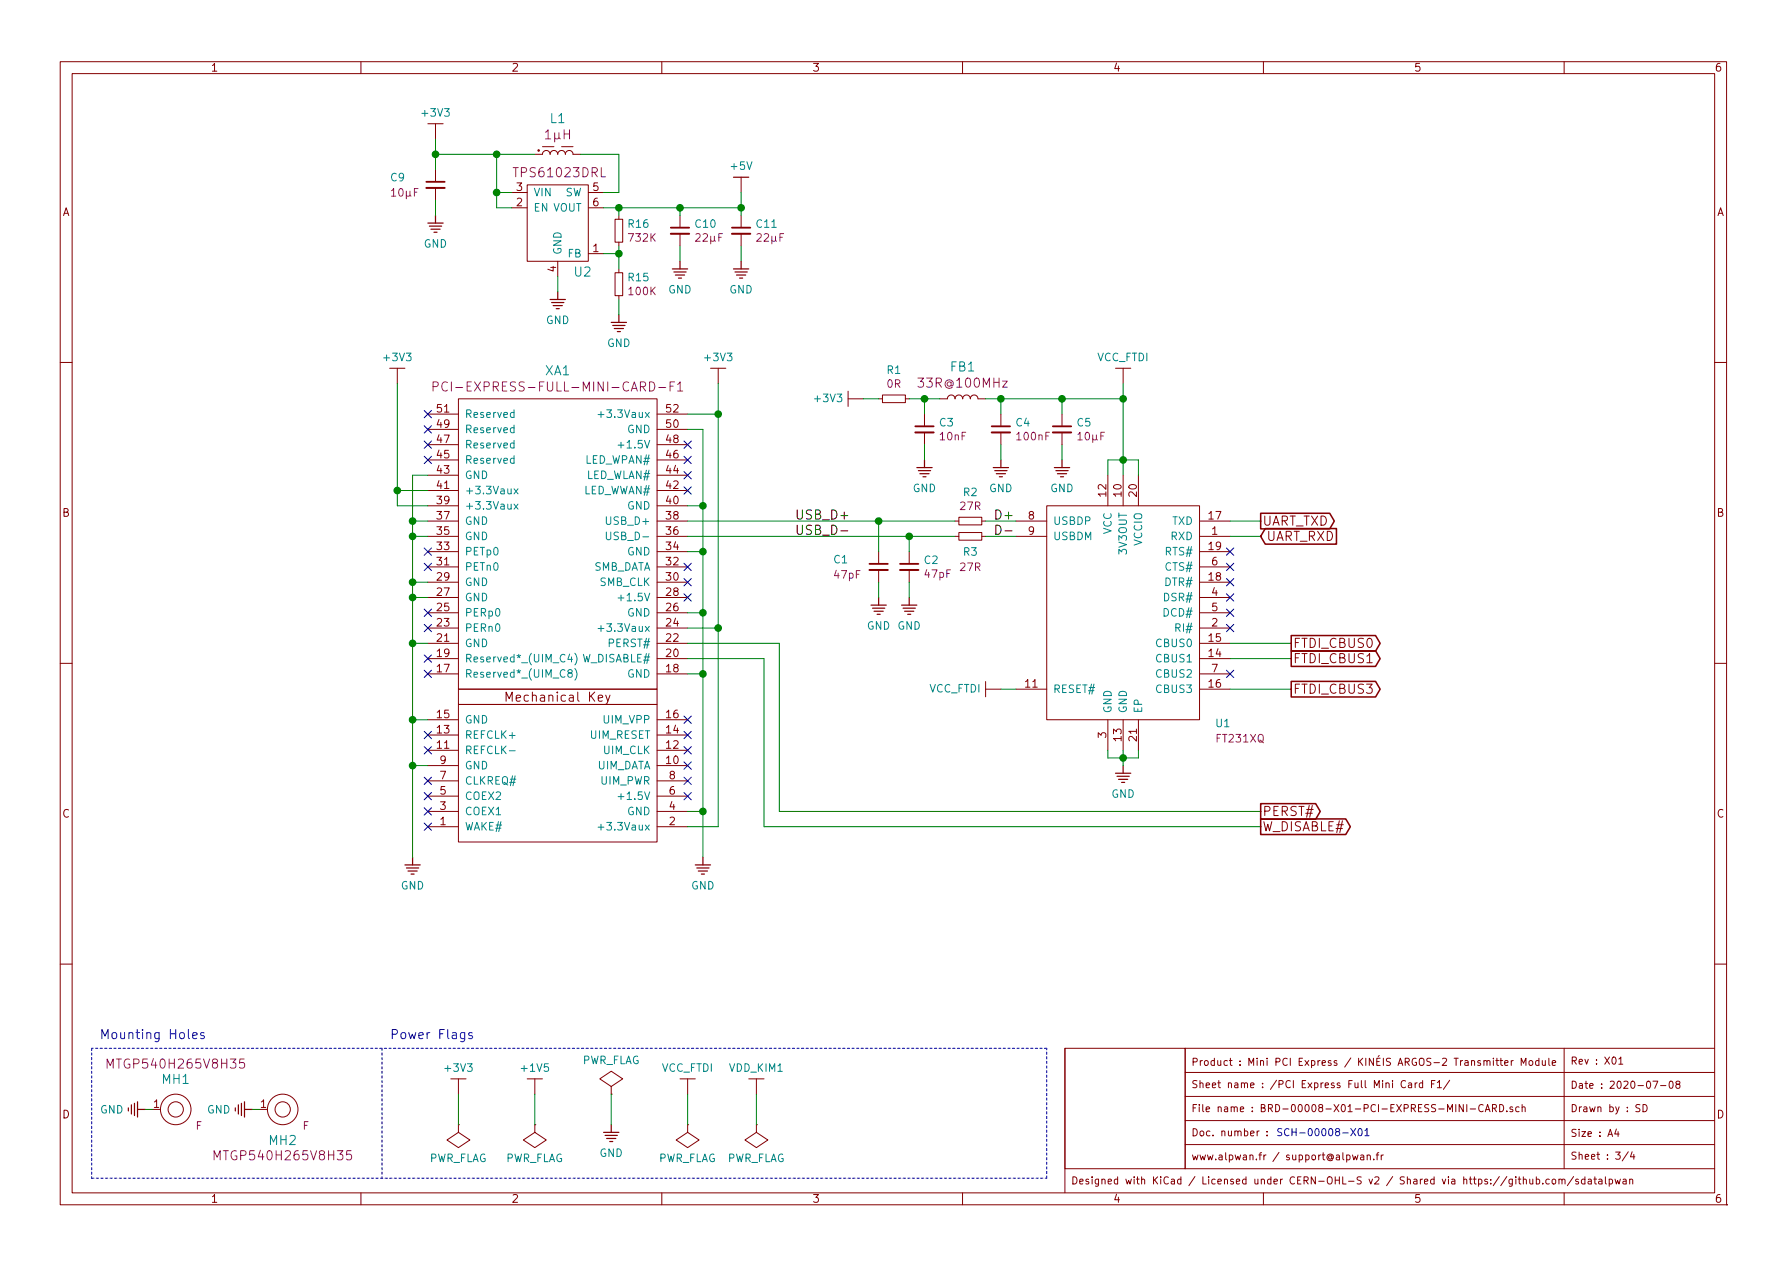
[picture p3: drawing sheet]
<svg xmlns="http://www.w3.org/2000/svg" width="297mm" height="210mm" viewBox="0 0 297 210" stroke-linecap="round" stroke-linejoin="round" font-family="sans-serif">
<g fill="none" stroke="#840000" stroke-width=".17">
<path d="M10 10.3h277v189.9h-277zM12 12.2h273v186.1h-273zM60 10.3v1.9M110 10.3v1.9M160 10.3v1.9M210 10.3v1.9M260 10.3v1.9M71.1 20.6h2.6M72.4 20.6v2.5M72.4 28.2v1.9M72.4 31.2v2.1M85.1 34.5h2.5"/>
<path d="M85.1 32h2.5M87.6 30.7h10.2v12.7h-10.2zM88.9 25.6h1.3a.63 .63 0 0 1 .6-.6 .63 .63 0 0 1 .6 .6 .63 .63 0 0 1 .7-.6 .63 .63 0 0 1 .6 .6 .63 .63 0 0 1 .6-.6 .63 .63 0 0 1 .7 .6 .63 .63 0 0 1 .6-.6 .63 .63 0 0 1 .6 .6h1.3M90.2 24.4h1.9M93.3 24.4h1.9M97.8 34.5h2.5M97.8 32h2.5M102.2 36.4h1.3v3.9h-1.3zM102.9 35.8v.6M113 35.8v1.9M113 38.9v2M123.2 29.5v2.5"/>
<path d="M123.2 35.8v1.9M123.2 38.9v2M92.7 43.4v2.6M97.8 42.2h2.5M102.2 45.3h1.3v3.8h-1.3zM102.9 40.3v.6M102.9 44.7v.6M102.9 49.1v.7M10 60.2h2M64.8 61.2h2.5M66 61.2v2.5M71.1 79h5.1"/>
<path d="M71.1 76.4h5.1M71.1 73.9h5.1M71.1 71.4h5.1M71.1 68.8h5.1M76.2 66.3h33v48.2h-33zM109.2 79h5.1M109.2 76.4h5.1M109.2 73.9h5.1M109.2 71.4h5.1M109.2 68.8h5.1M118.1 61.2h2.5M119.4 61.2v2.5"/>
<path d="M141 66.3h2.5M141 65v2.6M146 66.3h.7M146.7 65.7h3.8v1.2h-3.8zM150.5 66.3h.6M153.7 68.8v1.9M153.7 71.9v2M156.2 66.3h1.3a.63 .63 0 0 1 .6-.6 .63 .63 0 0 1 .6 .6 .63 .63 0 0 1 .7-.6 .63 .63 0 0 1 .6 .6 .63 .63 0 0 1 .7-.6 .63 .63 0 0 1 .6 .6 .63 .63 0 0 1 .6-.6 .63 .63 0 0 1 .7 .6h1.2M166.4 68.8v1.9M166.4 71.9v2M176.5 68.8v1.9M176.5 71.9v2"/>
<path d="M184.1 79v5.1M185.4 61.2h2.6M186.7 61.2v2.5M186.7 79v5.1M189.2 79v5.1M285 60.2h2M71.1 89.1h5.1M71.1 86.6h5.1M71.1 96.8h5.1M71.1 91.7h5.1M71.1 99.3h5.1M71.1 94.2h5.1"/>
<path d="M71.1 84.1h5.1M71.1 81.5h5.1M109.2 89.1h5.1M109.2 86.6h5.1M109.2 96.8h5.1M109.2 91.7h5.1M109.2 99.3h5.1M109.2 94.2h5.1M109.2 84.1h5.1M109.2 81.5h5.1M146 91.7v1.9M146 94.7v2.1"/>
<path d="M151.1 91.7v1.9M151.1 94.7v2.1M158.7 89.1h.7M158.7 86.6h.7M159.4 88.5h3.8v1.3h-3.8zM159.4 86h3.8v1.2h-3.8zM163.2 89.1h.6M163.2 86.6h.6M168.9 89.1h5.1M168.9 86.6h5.1M174 84.1h25.4v35.5h-25.4zM199.4 89.1h5.1"/>
<path d="M199.4 86.6h5.1M199.4 96.8h5.1M199.4 91.7h5.1M199.4 99.3h5.1M199.4 94.2h5.1M10 110.3h2M71.1 109.5h5.1M71.1 106.9h5.1M71.1 104.4h5.1M71.1 101.8h5.1M71.1 112h5.1M71.1 119.6h5.1"/>
<path d="M76.2 117.1h33v22.8h-33zM76.2 114.5h33v2.6h-33zM84.1 116.6v-1.6l.5 1.1 .5-1.1v1.6M100.7 115.5l.3 1.1M101.4 115.5l-.5 1.4-.2 .2M109.2 109.5h5.1M109.2 106.9h5.1M109.2 104.4h5.1M109.2 101.8h5.1M109.2 112h5.1M109.2 119.6h5.1M163.8 114.5h2.6"/>
<path d="M163.8 113.3v2.5M168.9 114.5h5.1M184.1 119.6v5.1M186.7 119.6v5.1M189.2 119.6v5.1M199.4 114.5h5.1M199.4 109.5h5.1M199.4 106.9h5.1M199.4 104.4h5.1M199.4 101.8h5.1M199.4 112h5.1M285 110.3h2"/>
<path d="M71.1 137.4h5.1M71.1 127.2h5.1M71.1 124.7h5.1M71.1 122.2h5.1M71.1 134.9h5.1M71.1 132.3h5.1M71.1 129.8h5.1M109.2 137.4h5.1M109.2 127.2h5.1M109.2 124.7h5.1M109.2 122.2h5.1M109.2 134.9h5.1"/>
<path d="M109.2 132.3h5.1M109.2 129.8h5.1M10 160.2h2M74.9 179.3h2.6M76.2 179.3v2.6M87.6 179.3h2.6M88.9 179.3v2.6M113 179.3h2.6M114.3 179.3v2.6M124.5 179.3h2.5M125.7 179.3v2.6M177 174.2h20v20.1h-20z"/>
<path d="M177 174.2v24M197 178.3h88M233.6 179.7a.48 .48 0 0 0-.6 0 .48 .48 0 0 0-.1 .6 .44 .44 0 0 0 .2 .4 .44 .44 0 0 0 .5 0M235.2 180v.8M235.6 180l-.4 .2M236.5 179.6v1.2M238.5 179.6h-.6v1.2M238.9 179.9l.4-.3v1.2M241 179.5l-1.1 1.6M248.2 175.9v.1M248.2 176.3v.8M248.6 176.3h.5"/>
<path d="M248.8 175.9v1l.3 .2M249.3 176.3h.5M249.5 175.9v1l.3 .2M250.1 176.7l.6-.1-.2-.3h-.3l-.1 .6 .2 .2 .3-.1M251.2 176.3v.8M251.5 176.3l-.3 .2M252.9 177.1v-1.2l.3 .8 .4-.8v1.2M254.2 176.4l.4-.1 .2 .2-.1 .5h-.4l-.1-.1zM255.8 176.3h-.4l-.2 .2 .1 .5h.5M255.8 175.9v1.2M256.4 176.3v.7l.3 .1 .2-.1M256.9 176.3v.8"/>
<path d="M257.5 175.9v1l.1 .2M258 176.7l.6-.1-.2-.3h-.3l-.1 .6 .2 .2 .3-.1M260 174.2v20.1M268 175.8l.2-.1a.63 .63 0 0 1 .4 .6 .63 .63 0 0 1-.4 .6l-.2-.1-.1-.4zM269.1 176l.3-.3v1.2M269.1 176.9h.6M274.8 179.7h.8l-.5 1.2M277.5 179.8l.2-.1a.66 .66 0 0 1 .3 1.1l-.2 .1a.66 .66 0 0 1-.3-1.1zM285 174.2h-88v20.1h88M285 160.2h2M60 198.3v1.9M76.2 186.9v1.3l1.9 1.3-1.9 1.2-1.9-1.2 1.9-1.3"/>
<path d="M76.2 186.9h.1M88.9 186.9v1.3l1.9 1.3-1.9 1.2-1.9-1.2 1.9-1.3M88.9 186.9h.1M101.6 180.6l1.9-1.3-1.9-1.3-1.9 1.3 1.9 1.3v1.3M101.6 181.9h.1M110 198.3v1.9M114.3 186.9v1.3l1.9 1.3-1.9 1.2-1.9-1.2 1.9-1.3M114.3 186.9h.1M125.7 186.9v1.3l1.9 1.3-1.9 1.2-1.9-1.2 1.9-1.3M125.7 186.9h.1M160 198.3v1.9M197 190.2h88"/>
<path d="M197 182.2h88M197 186.3h88M198.3 187.6a.6 .6 0 0 1 .7 .6 .6 .6 0 0 1-.7 .6zM199.5 188.1l.4-.1 .2 .2-.1 .5h-.4l-.1-.1zM201.1 188.1l-.3-.1-.3 .2 .2 .5h.4M201.6 188.7v.1M203.1 188.1l.2-.1 .3 .1v.7M203.1 188v.8M204.2 188v.7l.3 .1 .2-.1M204.7 188v.8M205.3 188.1l.1-.1 .3 .1 .1 .7M205.3 188v.8"/>
<path d="M205.8 188.2l.1-.2 .3 .1 .1 .7M206.9 188.1l.3-.1 .2 .2-.1 .5h-.4M206.9 187.6v1.2M207.9 188.4l.6-.1-.2-.3-.4 .1v.5l.2 .2 .3-.1M209 188v.8M209.3 188l-.3 .2M210 198.3v1.9M210.6 188.7v.1M210.6 188.1v.1M224.8 192l.2 .8 .3-.6 .2 .6 .2-.8M226.2 192h.4l.1 .8M226.7 192.3h-.4l-.2 .2 .2 .3 .4-.1"/>
<path d="M227.3 192.1l.1-.1h.3l.1 .8M227.3 192v.8M228.3 192.7v.1M228.8 192h.4M229.2 191.6l-.3 .1v1.1M229.6 192v.8M229.9 192l-.3 .2M234.1 180.1h.5v.7M234.6 180.3l-.5 .1v.1v.2h.5M236.5 180.1l-.4-.1-.2 .2 .1 .5h.5M237.9 180.2h.5M238.9 180.8h.7"/>
<path d="M243.8 183.6v1.2M244.4 184.3h.9M246.5 183.7a.48 .48 0 0 0-.6 0 .48 .48 0 0 0-.1 .6 .44 .44 0 0 0 .2 .4 .44 .44 0 0 0 .5 0M246.9 184.8l.4-1.2 .4 1.2M247 184.4h.5M248.1 184.2l.5-.1 .1-.4-.6-.1v1.2M248.4 184.2l.3 .6M249.3 183.6a.6 .6 0 0 1 .6 .6 .6 .6 0 0 1-.6 .6zM250.5 184.7v.1M251.4 184h-.3l-.1 .1v.2l.4 .1v.3h-.4M252 195.6v.1M252 196v.8"/>
<path d="M252.3 196h.5M252.5 184h-.3l-.3 .2 .1 .5h.5M252.5 195.6v1l.3 .2M253 184.1l.2-.1h.3v.8M253 183.6v1.2M253.2 196.1l.2-.1 .3 .1v.7M253.2 195.6v1.2M254.3 196l.1 .7 .2 .1 .2-.1M254.8 196v.8M255.4 196.1l.3-.1 .2 .2-.1 .5h-.4M255.4 195.6v1.2M256.4 196.7v.1"/>
<path d="M257.5 196.1l-.3-.1-.3 .2 .2 .5h.4M258 196.1l.2-.1 .3 .1 .1 .5-.1 .1h-.4l-.1-.1zM259.1 196.1l.4-.1 .1 .2v.6M259.1 196v.8M259.6 196.2l.2-.2 .3 .1v.7M260 198.3v1.9M261.6 195.5l-1.1 1.6M262.4 196.1l-.3-.1-.2 .2 .1 .1 .4 .1v.3h-.5M263.4 196.1l-.3-.1-.2 .2 .1 .5h.4M263.4 195.6v1.2M264 196.1h.5v.7M264.5 196.3h-.4l-.1 .2 .1 .3 .4-.1"/>
<path d="M264.9 196h.5M265.1 195.6v1l.3 .2M265.8 196.1l.3-.1 .2 .2v.6M266.3 196.3h-.4l-.2 .2 .2 .3 .4-.1M266.9 195.6v1l.1 .2M267.5 196.1l.3-.1 .2 .2-.1 .5h-.4M267.5 196v1.2M268.5 196l.2 .8 .2-.6 .2 .6 .2-.8M268.7 187.6l-.3 .9h.7M269 188.1v.8M269.8 196.1h.5v.7M270.3 196.3l-.5 .1-.1 .1 .1 .2h.5"/>
<path d="M270.7 191.4l-1.1 1.6M270.9 196.1a.27 .27 0 0 1 .5 .1v.6M270.9 196v.8M271.3 191.4l-.3 .9h.8M271.6 191.9v.8M272.6 183.6h-.5l-.2 .2 .1 .3 .5 .2v.4l-.1 .1-.5-.1M273.1 183.6a.6 .6 0 0 1 .7 .6 .6 .6 0 0 1-.7 .6zM276 180.4h.9M278.8 180.2l-.2-.2v-.2l.2-.1 .3 .1 .1 .1-.1 .3h-.3l-.2 .2v.3l.2 .2 .3-.1 .1-.1v-.4l-.2-.1M287 200.2h.1"/>
<circle cx="29.2" cy="184.4" r="2.54"/>
<circle cx="29.2" cy="184.4" r="1.27"/>
<circle cx="47" cy="184.4" r="2.54"/>
<circle cx="47" cy="184.4" r="1.27"/>
</g>
<path d="M70.9 31.2h3M111.5 38.9h3.1M121.7 38.9h3M152.1 71.9h3.1M164.8 71.9h3.1M175 71.9h3.1M144.5 94.7h3.1M149.6 94.7h3.1" fill="none" stroke="#840000" stroke-width=".33"/>
<path d="M70.9 30.2h3M111.5 37.8h3.1M121.7 37.8h3M152.1 70.9h3.1M164.8 70.9h3.1M175 70.9h3.1M144.5 93.7h3.1M149.6 93.7h3.1" fill="none" stroke="#840000" stroke-width=".3"/>
<g fill="none" stroke="#840000" stroke-width=".2">
<path d="M71.1 37.1h2.6M71.4 37.6h2M71.6 38.1h1.6M72.1 38.6h.5M72.4 35.8v1.3M121.9 29.5h2.6M91.4 49.8h2.6M91.7 50.3h2M91.9 50.8h1.6M92.5 51.3h.5M92.7 48.5v1.3M101.6 53.6h2.5"/>
<path d="M101.9 54.1h2M102.1 54.6h1.5M102.6 55.1h.5M102.9 52.3v1.3M111.8 44.7h2.5M112 45.2h2M112.3 45.7h1.5M112.8 46.2h.5M113 43.4v1.3M121.9 44.7h2.6M122.2 45.2h2M122.4 45.7h1.6"/>
<path d="M122.9 46.2h.5M123.2 43.4v1.3M152.4 77.7h2.5M152.7 78.2h2M152.9 78.7h1.5M153.4 79.2h.5M153.7 76.4v1.3M165.1 77.7h2.5M165.4 78.2h2M165.6 78.7h1.5M166.1 79.2h.5M166.4 76.4v1.3"/>
<path d="M175.3 77.7h2.5M175.5 78.2h2M175.8 78.7h1.5M176.3 79.2h.5M176.5 76.4v1.3M146 99.3v1.3M151.1 99.3v1.3M144.8 100.6h2.5M145 101.1h2.1M145.3 101.6h1.5M145.8 102.1h.5M149.9 100.6h2.5"/>
<path d="M150.1 101.1h2M150.4 101.6h1.5M150.9 102.1h.5M185.4 128.5h2.6M185.7 129h2M185.9 129.5h1.6M186.4 130h.5M186.7 127.2v1.3M67.3 143.8h2.5M67.6 144.3h2M67.8 144.8h1.5M68.3 145.3h.5"/>
<path d="M68.6 142.5v1.3M115.6 143.8h2.5M115.8 144.3h2.1M116.1 144.8h1.5M116.6 145.3h.5M116.8 142.5v1.3M21.3 184.1v.6M21.8 183.6v1.6M22.4 183.4v2M22.9 184.4h1.2M22.9 183.1v2.6M39.1 184.1v.6"/>
<path d="M39.6 183.6v1.6M40.1 183.4v2M40.6 183.1v2.6M40.6 184.4h1.3M100.3 188.2h2.6M100.6 188.7h2M100.8 189.2h1.6M101.3 189.7h.6M101.6 186.9v1.3"/>
</g>
<circle cx="89.5" cy="25" r=".13" fill="#840000" stroke="#840000" stroke-width=".17"/>
<g fill="none" stroke="#008484" stroke-width=".17">
<path d="M85.4 76.2h-.3l-.3 .2v.4l.2 .2h.4M85.4 73.7l-.3-.1-.3 .3v.3l.2 .2h.4M85.4 71.1h-.3l-.3 .2v.4l.2 .2h.4M85.4 68.6l-.3-.1-.3 .3v.4l.2 .1h.4M85.4 68.1v1.3M85.4 70.7v1.2M85.4 73.2v1.3M85.4 75.7v1.3M99.4 68.9h1M99.9 68.4v1M102.7 74h1M85.4 83.8l.7 .8"/>
<path d="M85.4 81.2l.7 .9M86.1 83.8l-.7 .8M86.1 81.2l-.7 .9M100.8 88.4v1.1l.2 .2h.4l.1-.2v-1.1M102.7 99.4h1M94.6 111.9l-.2-.3 .1-.2 .4-.1 .2 .1v.3l-.6 .2-.1 .2v.2l.2 .3 .4-.1 .1-.2v-.3l-.2-.1M94.7 108.7l-.3 .9h.8M95 109.2v.8M95.6 111.1a1.47 1.47 0 0 1 0 1.9M95.6 108.6a1.47 1.47 0 0 1 0 1.9M99.4 104.5h1M99.9 104v.9"/>
<path d="M84.7 124.8h.9M99.4 137.5h1M99.9 137v1M102.7 132.4h1"/>
</g>
<path d="M72 64.3l.7-.1a.4 .4 0 0 0 .2-.4 .4 .4 0 0 0-.3-.3h-.6v1.5M74.4 63.6a.62 .62 0 0 0-.8 0 .62 .62 0 0 0-.2 .7 .56 .56 0 0 0 .3 .6 .56 .56 0 0 0 .7-.1M109.5 64.4h1.2M111.4 64.2h.5M112.1 63.5h-.7v1.5M112.6 63.9l.5-.4v1.5M112.6 65h.9M17.8 177.5v-1.5l.5 1.1 .5-1.1v1.5M40.6 176h-.7l-.1 .7 .2-.1 .5 .1 .2 .2-.1 .5-.2 .1h-.4l-.2-.1M35.6 192.8v-1.5l.5 1 .5-1v1.5M58.4 191.3h-.7l-.1 .7 .2-.2 .5 .1 .1 .2v.5l-.2 .2h-.4l-.2-.2" fill="none" stroke="#840084" stroke-width=".17"/>
<path d="M15.2 174.2v21.6M63.5 174.2v21.6M174 174.2h-158.8M15.2 195.8h158.8M174 195.8v-21.6" fill="none" stroke="#0000c2" stroke-width=".17" stroke-dasharray=".4 .4"/>
<g fill="none" stroke="#008400" stroke-width=".17">
<path d="M72.4 25.6h16.5M72.4 23.1v5.1M72.4 33.3v2.5M82.5 25.6v8.9h2.6M82.5 32h2.6M96.5 25.6h6.4v6.4h-2.6M100.3 34.5h22.9M102.9 34.5v1.3M113 34.5v1.3M123.2 32v3.8M92.7 46v2.5M100.3 42.2h2.6"/>
<path d="M102.9 40.9v3.8M102.9 49.8v2.5M113 40.9v2.5M123.2 40.9v2.5M66 63.7v20.4h5.1M71.1 79h-2.5v63.5M114.3 71.4h2.5v71.1M114.3 68.8h5.1M119.4 63.7v73.7h-5.1M143.5 66.3h2.5M151.1 66.3h5.1M153.7 66.3v2.5"/>
<path d="M153.7 73.9v2.5M163.8 66.3h22.9M166.4 66.3v2.5M166.4 73.9v2.5M176.5 66.3v2.5M176.5 73.9v2.5M184.1 79v-2.6h5.1v2.6M186.7 63.7v15.3M66 81.5h5.1M68.6 89.1h2.5M68.6 86.6h2.5M68.6 99.3h2.5"/>
<path d="M68.6 96.8h2.5M114.3 89.1h44.4M114.3 86.6h44.4M114.3 84.1h2.5M114.3 91.7h2.5M146 86.6v5.1M146 96.8v2.5M151.1 89.1v2.6M151.1 96.8v2.5M163.8 89.1h5.1M163.8 86.6h5.1M204.5 89.1h5"/>
<path d="M204.5 86.6h5M68.6 106.9h2.5M68.6 119.6h2.5M114.3 109.5h12.7v27.9h82.5M114.3 106.9h15.2v28h80M114.3 112h2.5M114.3 101.8h2.5M114.3 104.4h5.1M166.4 114.5h2.5M204.5 109.5h10.1M204.5 106.9h10.1M204.5 114.5h10.1"/>
<path d="M68.6 127.2h2.5M114.3 134.9h2.5M184.1 124.7v1.3h5.1v-1.3M186.7 124.7v2.5M24.1 184.4h1.3M41.9 184.4h1.3M76.2 181.9v5M88.9 181.9v5M101.6 181.9v5M114.3 181.9v5M125.7 181.9v5"/>
</g>
<path d="M209.5 85.3h11.5l.8 1.3-.8 1.3h-11.5zM210.3 87.9h11.8v2.5h-11.8l-.8-1.3zM214.6 105.6h14.1l.7 1.3-.7 1.3h-14.1zM214.6 108.2h14.1l.7 1.3-.7 1.3h-14.1zM214.6 113.3h14.1l.7 1.2-.7 1.3h-14.1zM209.5 136.1h14.2l.8 1.3-.8 1.3h-14.2zM209.5 133.6h9.2l.8 1.3-.8 1.3h-9.2z" fill="none" stroke="#840000" stroke-width=".25"/>
<path d="M139.8 88.2h1.1M165.5 87.3a.77 .77 0 0 1 .9 .8 .77 .77 0 0 1-.9 .7zM167.1 88.2h1.1" fill="none" stroke="#000" stroke-width=".17"/>
<path d="M32 172.1l.8-.1-.1-.3-.4-.1-.3 .2 .1 .8h.6M33.9 171.7l-.3-.1-.2 .2v.3l.5 .1v.4h-.5M77.2 171.6v1.4a.4 .4 0 0 1-.6 .1M77.2 171.7l-.4-.1-.2 .1v.8a.48 .48 0 0 0 .6 .1M78.5 171.7l-.4-.1-.2 .2 .1 .3 .5 .1v.4h-.6M224.5 187.6l.8 1.2M225.3 187.6l-.8 1.2M225.9 187.7l.1-.1a.65 .65 0 0 1 .4 .6 .65 .65 0 0 1-.4 .6l-.1-.1-.2-.4zM226.9 187.9l.3-.3v1.2M226.9 188.8h.7" fill="none" stroke="#0000c2" stroke-width=".17"/>
<g fill="#008400" stroke="#008400" stroke-width=".25">
<circle cx="123.2" cy="34.5" r=".51"/>
<circle cx="102.9" cy="42.2" r=".51"/>
<circle cx="102.9" cy="34.5" r=".51"/>
<circle cx="72.4" cy="25.6" r=".51"/>
<circle cx="113" cy="34.5" r=".51"/>
<circle cx="82.6" cy="25.6" r=".51"/>
<circle cx="82.6" cy="32" r=".51"/>
<circle cx="116.8" cy="101.8" r=".51"/>
<circle cx="68.6" cy="127.2" r=".51"/>
<circle cx="68.6" cy="106.9" r=".51"/>
<circle cx="68.6" cy="99.3" r=".51"/>
<circle cx="68.6" cy="96.8" r=".51"/>
<circle cx="68.6" cy="89.1" r=".51"/>
<circle cx="68.6" cy="86.6" r=".51"/>
<circle cx="116.8" cy="134.9" r=".51"/>
<circle cx="116.8" cy="112" r=".51"/>
<circle cx="186.7" cy="76.4" r=".51"/>
<circle cx="116.8" cy="84.1" r=".51"/>
<circle cx="119.4" cy="68.8" r=".51"/>
<circle cx="119.4" cy="104.4" r=".51"/>
<circle cx="66" cy="81.5" r=".51"/>
<circle cx="116.8" cy="91.7" r=".51"/>
<circle cx="68.6" cy="119.6" r=".51"/>
<circle cx="186.7" cy="126" r=".51"/>
<circle cx="146.1" cy="86.6" r=".51"/>
<circle cx="153.7" cy="66.3" r=".51"/>
<circle cx="176.5" cy="66.3" r=".51"/>
<circle cx="166.4" cy="66.3" r=".51"/>
<circle cx="186.7" cy="66.3" r=".51"/>
<circle cx="151.1" cy="89.1" r=".51"/>
</g>
<g fill="none" stroke="#000084" stroke-width=".17">
<path d="M70.5 68.2l1.2 1.2M70.5 75.8l1.2 1.3M70.5 73.3l1.2 1.2M70.5 70.8l1.2 1.2M71.7 68.2l-1.2 1.2M71.7 75.8l-1.2 1.3M71.7 73.3l-1.2 1.2M71.7 70.8l-1.2 1.2M113.7 73.3l1.2 1.2M113.7 78.4l1.2 1.2M113.7 75.8l1.2 1.3M114.9 73.3l-1.2 1.2"/>
<path d="M114.9 78.4l-1.2 1.2M114.9 75.8l-1.2 1.3M70.5 91.1l1.2 1.2M70.5 93.6l1.2 1.2M71.7 91.1l-1.2 1.2M71.7 93.6l-1.2 1.2M113.7 80.9l1.2 1.2M113.7 98.7l1.2 1.2M113.7 96.2l1.2 1.2M113.7 93.6l1.2 1.2M114.9 80.9l-1.2 1.2M114.9 98.7l-1.2 1.2"/>
<path d="M114.9 96.2l-1.2 1.2M114.9 93.6l-1.2 1.2M203.9 98.7l1.2 1.2M203.9 96.2l1.2 1.2M203.9 93.6l1.2 1.2M203.9 91.1l1.2 1.2M205.1 98.7l-1.2 1.2M205.1 96.2l-1.2 1.2M205.1 93.6l-1.2 1.2M205.1 91.1l-1.2 1.2M70.5 108.9l1.2 1.2M70.5 111.4l1.2 1.2"/>
<path d="M70.5 103.8l1.2 1.2M70.5 101.2l1.2 1.3M71.7 108.9l-1.2 1.2M71.7 111.4l-1.2 1.2M71.7 103.8l-1.2 1.2M71.7 101.2l-1.2 1.3M113.7 119l1.2 1.2M114.9 119l-1.2 1.2M203.9 111.4l1.2 1.2M203.9 103.8l1.2 1.2M203.9 101.2l1.2 1.3M205.1 111.4l-1.2 1.2"/>
<path d="M205.1 103.8l-1.2 1.2M205.1 101.2l-1.2 1.3M70.5 134.3l1.2 1.2M70.5 131.7l1.2 1.2M70.5 136.8l1.2 1.2M70.5 129.2l1.2 1.2M70.5 124.1l1.2 1.2M70.5 121.6l1.2 1.2M71.7 124.1l-1.2 1.2M71.7 134.3l-1.2 1.2M71.7 131.7l-1.2 1.2M71.7 136.8l-1.2 1.2"/>
<path d="M71.7 129.2l-1.2 1.2M71.7 121.6l-1.2 1.2M113.7 131.7l1.2 1.2M113.7 129.2l1.2 1.2M113.7 126.6l1.2 1.3M113.7 124.1l1.2 1.2M113.7 121.6l1.2 1.2M114.9 131.7l-1.2 1.2M114.9 129.2l-1.2 1.2M114.9 126.6l-1.2 1.3M114.9 124.1l-1.2 1.2M114.9 121.6l-1.2 1.2"/>
</g>
<g font-size="2.1" fill="#840084">
<text x="90.7" y="23.2">1µH</text>
<text x="85.8" y="29.5">TPS61023DRL</text>
<text x="74.9" y="65.1">PCI-EXPRESS-FULL-MINI-CARD-F1</text>
<text x="153.1" y="64.4">33R@100MHz</text>
<text x="18.6" y="177.6">MTGP540H265V8H35</text>
<text x="36.4" y="192.9">MTGP540H265V8H35</text>
</g>
<g font-size="2.1" fill="#008484">
<text x="91.5" y="20.5">L1</text>
<text x="95.5" y="46">U2</text>
<text x="90.7" y="62.4">XA1</text>
<text x="158" y="61.7">FB1</text>
<text x="27" y="180.2">MH1</text>
<text x="44.8" y="190.3">MH2</text>
</g>
<g font-size="2.1">
<text x="132.1" y="86.4">USB_D+</text>
<text x="132.1" y="88.9">USB_D-</text>
<text x="165.1" y="86.4">D+</text>
</g>
<g font-size="2.1" fill="#840000">
<text x="209.8" y="87.4">UART_TXD</text>
<text x="210.5" y="89.9">UART_RXD</text>
<text x="214.9" y="107.7">FTDI_CBUS0</text>
<text x="214.9" y="110.2">FTDI_CBUS1</text>
<text x="84.8" y="116.6">Mechanical Key</text>
<text x="214.9" y="115.3">FTDI_CBUS3</text>
<text x="209.8" y="135.6">PERST#</text>
<text x="209.8" y="138.2">W_DISABLE#</text>
</g>
<g font-size="2.1" fill="#0000c2">
<text x="16.5" y="172.7">Mounting Holes</text>
<text x="64.8" y="172.7">Power Flags</text>
</g>
<g font-size="1.8" fill="#840000">
<text x="35" y="11.9">1</text>
<text x="85" y="11.9">2</text>
<text x="135" y="11.9">3</text>
<text x="185" y="11.9">4</text>
<text x="235" y="11.9">5</text>
<text x="285" y="11.9">6</text>
<text x="10.4" y="35.9">A</text>
<text x="85.9" y="34.3">2</text>
<text x="85.9" y="31.7">3</text>
<text x="98.6" y="31.7">5</text>
<text x="98.6" y="34.3">6</text>
<text x="285.4" y="35.9">A</text>
<text x="98.6" y="41.9">1</text>
<text x="92.5" y="45.2" transform="rotate(-90 92.5 45.2)">4</text>
<text x="72.7" y="71.1">49</text>
<text x="72.7" y="68.6">51</text>
<text x="110.8" y="71.1">50</text>
<text x="110.8" y="68.6">52</text>
<text x="72.7" y="76.2">45</text>
<text x="72.7" y="73.7">47</text>
<text x="110.8" y="76.2">46</text>
<text x="110.8" y="73.7">48</text>
<text x="72.7" y="83.8">39</text>
<text x="72.7" y="81.3">41</text>
<text x="72.7" y="78.7">43</text>
<text x="110.8" y="83.8">40</text>
<text x="110.8" y="81.3">42</text>
<text x="110.8" y="78.7">44</text>
<text x="183.9" y="82.5" transform="rotate(-90 183.9 82.5)">12</text>
<text x="186.4" y="82.5" transform="rotate(-90 186.4 82.5)">10</text>
<text x="189" y="82.5" transform="rotate(-90 189 82.5)">20</text>
<text x="10.4" y="85.9">B</text>
<text x="72.7" y="88.9">35</text>
<text x="72.7" y="86.4">37</text>
<text x="110.8" y="88.9">36</text>
<text x="110.8" y="86.4">38</text>
<text x="171" y="86.4">8</text>
<text x="171" y="88.9">9</text>
<text x="201" y="86.4">17</text>
<text x="201.4" y="88.9">1</text>
<text x="285.4" y="85.9">B</text>
<text x="72.7" y="94">31</text>
<text x="72.7" y="91.4">33</text>
<text x="110.8" y="94">32</text>
<text x="110.8" y="91.4">34</text>
<text x="201" y="91.4">19</text>
<text x="201.4" y="94">6</text>
<text x="72.7" y="101.6">25</text>
<text x="72.7" y="99.1">27</text>
<text x="72.7" y="96.5">29</text>
<text x="110.8" y="101.6">26</text>
<text x="110.8" y="99.1">28</text>
<text x="110.8" y="96.5">30</text>
<text x="201" y="96.5">18</text>
<text x="201.4" y="99.1">4</text>
<text x="201.4" y="101.6">5</text>
<text x="72.7" y="106.7">21</text>
<text x="72.7" y="104.1">23</text>
<text x="110.8" y="106.7">22</text>
<text x="110.8" y="104.1">24</text>
<text x="201" y="106.7">15</text>
<text x="201.4" y="104.1">2</text>
<text x="72.7" y="111.8">17</text>
<text x="72.7" y="109.2">19</text>
<text x="110.8" y="111.8">18</text>
<text x="110.8" y="109.2">20</text>
<text x="201" y="109.2">14</text>
<text x="201.4" y="111.8">7</text>
<text x="72.7" y="119.4">15</text>
<text x="110.8" y="119.4">16</text>
<text x="170.5" y="114.3">11</text>
<text x="201" y="114.3">16</text>
<text x="72.7" y="124.5">11</text>
<text x="72.7" y="121.9">13</text>
<text x="110.8" y="124.5">12</text>
<text x="110.8" y="121.9">14</text>
<text x="183.9" y="122.7" transform="rotate(-90 183.9 122.7)">3</text>
<text x="186.4" y="123.1" transform="rotate(-90 186.4 123.1)">13</text>
<text x="189" y="123.1" transform="rotate(-90 189 123.1)">21</text>
<text x="73.2" y="129.5">7</text>
<text x="73.2" y="127">9</text>
<text x="110.8" y="127">10</text>
<text x="111.3" y="129.5">8</text>
<text x="10.4" y="135.9">C</text>
<text x="73.2" y="137.2">1</text>
<text x="73.2" y="134.6">3</text>
<text x="73.2" y="132.1">5</text>
<text x="111.3" y="137.2">2</text>
<text x="111.3" y="134.6">4</text>
<text x="111.3" y="132.1">6</text>
<text x="285.4" y="135.9">C</text>
<text x="10.4" y="185.9">D</text>
<text x="25.6" y="184.1">1</text>
<text x="43.3" y="184.1">1</text>
<text x="285.4" y="185.9">D</text>
<text x="35" y="199.9">1</text>
<text x="85" y="199.9">2</text>
<text x="135" y="199.9">3</text>
<text x="185" y="199.9">4</text>
<text x="235" y="199.9">5</text>
<text x="285" y="199.9">6</text>
</g>
<g font-size="1.8" fill="#008484">
<text x="70.3" y="19.4">+3V3</text>
<text x="121.6" y="28.2">+5V</text>
<text x="65" y="30.1">C9</text>
<text x="88.6" y="35.2">EN VOUT</text>
<text x="88.6" y="32.6">VIN</text>
<text x="93.9" y="32.6">SW</text>
<text x="70.4" y="41.2">GND</text>
<text x="104.5" y="37.9">R16</text>
<text x="115.6" y="37.9">C10</text>
<text x="125.8" y="37.9">C11</text>
<text x="93.3" y="42.4" transform="rotate(-90 93.3 42.4)">GND</text>
<text x="94.4" y="42.8">FB</text>
<text x="104.5" y="46.8">R15</text>
<text x="90.8" y="53.9">GND</text>
<text x="111.1" y="48.8">GND</text>
<text x="121.2" y="48.8">GND</text>
<text x="100.9" y="57.7">GND</text>
<text x="64" y="60">+3V3</text>
<text x="117.3" y="60">+3V3</text>
<text x="147.5" y="62.1">R1</text>
<text x="182.4" y="60">VCC_FTDI</text>
<text x="77.2" y="69.5">Reserved</text>
<text x="100.5" y="69.5">+3.3Vaux</text>
<text x="135.6" y="66.8">+3V3</text>
<text x="156.2" y="70.9">C3</text>
<text x="168.9" y="70.9">C4</text>
<text x="179.1" y="70.9">C5</text>
<text x="77.2" y="77.1">Reserved</text>
<text x="77.2" y="74.5">Reserved</text>
<text x="77.2" y="72">Reserved</text>
<text x="97.3" y="77.1">LED_WPAN#</text>
<text x="103.5" y="74.5">+1.5V</text>
<text x="104.3" y="72">GND</text>
<text x="77.2" y="82.2">+3.3Vaux</text>
<text x="77.2" y="79.6">GND</text>
<text x="96.8" y="82.2">LED_WWAN#</text>
<text x="97.4" y="79.6">LED_WLAN#</text>
<text x="151.7" y="81.8">GND</text>
<text x="160.2" y="82.5">R2</text>
<text x="164.4" y="81.8">GND</text>
<text x="174.6" y="81.8">GND</text>
<text x="77.2" y="89.8">GND</text>
<text x="77.2" y="87.2">GND</text>
<text x="77.2" y="84.7">+3.3Vaux</text>
<text x="101.2" y="87.2">USB_D+</text>
<text x="101.6" y="89.8">USB_D-</text>
<text x="104.3" y="84.7">GND</text>
<text x="175" y="87.2">USBDP</text>
<text x="175" y="89.8">USBDM</text>
<text x="184.8" y="88.8" transform="rotate(-90 184.8 88.8)">VCC</text>
<text x="194.6" y="89.8">RXD</text>
<text x="194.8" y="87.2">TXD</text>
<text x="77.2" y="94.9">PETn0</text>
<text x="77.2" y="92.3">PETp0</text>
<text x="98.4" y="94.9">SMB_DATA</text>
<text x="104.3" y="92.3">GND</text>
<text x="138.6" y="93.6">C1</text>
<text x="153.7" y="93.7">C2</text>
<text x="160.2" y="92.4">R3</text>
<text x="187.3" y="92" transform="rotate(-90 187.3 92)">3V3OUT</text>
<text x="189.9" y="90.7" transform="rotate(-90 189.9 90.7)">VCCIO</text>
<text x="193.9" y="92.3">RTS#</text>
<text x="193.9" y="94.9">CTS#</text>
<text x="77.2" y="99.9">GND</text>
<text x="77.2" y="97.4">GND</text>
<text x="99.6" y="97.4">SMB_CLK</text>
<text x="103.5" y="99.9">+1.5V</text>
<text x="193.6" y="99.9">DSR#</text>
<text x="193.8" y="97.4">DTR#</text>
<text x="77.2" y="107.6">GND</text>
<text x="77.2" y="105">PERn0</text>
<text x="77.2" y="102.5">PERp0</text>
<text x="100.5" y="105">+3.3Vaux</text>
<text x="101.3" y="107.6">PERST#</text>
<text x="104.3" y="102.5">GND</text>
<text x="144.1" y="104.7">GND GND</text>
<text x="192.4" y="107.6">CBUS0</text>
<text x="193.5" y="102.5">DCD#</text>
<text x="195.6" y="105">RI#</text>
<text x="77.2" y="112.6">Reserved*_(UIM_C8)</text>
<text x="77.2" y="110.1">Reserved*_(UIM_C4)</text>
<text x="96.8" y="110.1">W_DISABLE#</text>
<text x="104.3" y="112.6">GND</text>
<text x="192.4" y="110.1">CBUS1</text>
<text x="192.4" y="112.6">CBUS2</text>
<text x="154.5" y="115.1">VCC_FTDI</text>
<text x="175" y="115.2">RESET#</text>
<text x="184.8" y="118.6" transform="rotate(-90 184.8 118.6)">GND</text>
<text x="187.3" y="118.6" transform="rotate(-90 187.3 118.6)">GND</text>
<text x="189.9" y="118.6" transform="rotate(-90 189.9 118.6)">EP</text>
<text x="192.4" y="115.2">CBUS3</text>
<text x="77.2" y="125.3">REFCLK-</text>
<text x="77.2" y="122.8">REFCLK+</text>
<text x="77.2" y="120.3">GND</text>
<text x="98.1" y="122.8">UIM_RESET</text>
<text x="100.4" y="125.3">UIM_CLK</text>
<text x="100.4" y="120.3">UIM_VPP</text>
<text x="202.2" y="120.9">U1</text>
<text x="77.2" y="130.4">CLKREQ#</text>
<text x="77.2" y="127.9">GND</text>
<text x="99.1" y="127.9">UIM_DATA</text>
<text x="99.8" y="130.4">UIM_PWR</text>
<text x="77.2" y="135.5">COEX1</text>
<text x="77.2" y="133">COEX2</text>
<text x="103.5" y="133">+1.5V</text>
<text x="104.3" y="135.5">GND</text>
<text x="184.7" y="132.6">GND</text>
<text x="77.2" y="138">WAKE#</text>
<text x="100.5" y="138">+3.3Vaux</text>
<text x="66.6" y="147.8">GND</text>
<text x="114.9" y="147.8">GND</text>
<text x="74.1" y="178.1">+3V3</text>
<text x="86.8" y="178.1">+1V5</text>
<text x="96.6" y="176.9">PWR_FLAG</text>
<text x="110" y="178.1">VCC_FTDI</text>
<text x="121.3" y="178.1">VDD_KIM1</text>
<text x="16.6" y="185.1">GND</text>
<text x="34.4" y="185.1">GND</text>
<text x="71.2" y="193.2">PWR_FLAG</text>
<text x="83.9" y="193.2">PWR_FLAG</text>
<text x="99.6" y="192.3">GND</text>
<text x="109.3" y="193.2">PWR_FLAG</text>
<text x="120.8" y="193.2">PWR_FLAG</text>
</g>
<g font-size="1.8" fill="#840084">
<text x="65.2" y="32.7">10µF</text>
<text x="104.6" y="40.2">732K</text>
<text x="115.8" y="40.2">22µF</text>
<text x="126" y="40.2">22µF</text>
<text x="104.6" y="49.1">100K</text>
<text x="147.5" y="64.5">0R</text>
<text x="156.3" y="73.2">10nF</text>
<text x="169.2" y="73.2">100nF</text>
<text x="179.3" y="73.2">10µF</text>
<text x="159.7" y="84.8">27R</text>
<text x="159.7" y="94.9">27R</text>
<text x="138.8" y="96.2">47pF</text>
<text x="153.8" y="96.1">47pF</text>
<text x="202.3" y="123.4">FT231XQ</text>
<text x="32.5" y="187.8">F</text>
<text x="50.3" y="187.8">F</text>
</g>
<g font-size="1.7" fill="#840000">
<text x="198" y="177.1">Product : Mini PCI Express / KINÉIS ARGOS-2 Transmitter Module</text>
<text x="261" y="176.9">Rev : X01</text>
<text x="198" y="184.8">File name : BRD-00008-X01-PCI-EXPRESS-MINI-CARD.sch</text>
<text x="198" y="180.8">Sheet name : /PCI Express Full Mini Card F1/</text>
<text x="261" y="180.9">Date : 2020-07-08</text>
<text x="261" y="184.8">Drawn by : SD</text>
<text x="261" y="188.9">Size : A4</text>
<text x="178" y="196.8">Designed with KiCad / Licensed under CERN-OHL-S v2 / Shared via https://github.com/sdatalpwan</text>
<text x="198" y="192.8">www.alpwan.fr / support@alpwan.fr</text>
<text x="261" y="192.7">Sheet : 3/4</text>
</g>
<text font-size="1.7" fill="#0000c2" x="212.1" y="188.8">SCH-00008-X01</text>
</svg>
